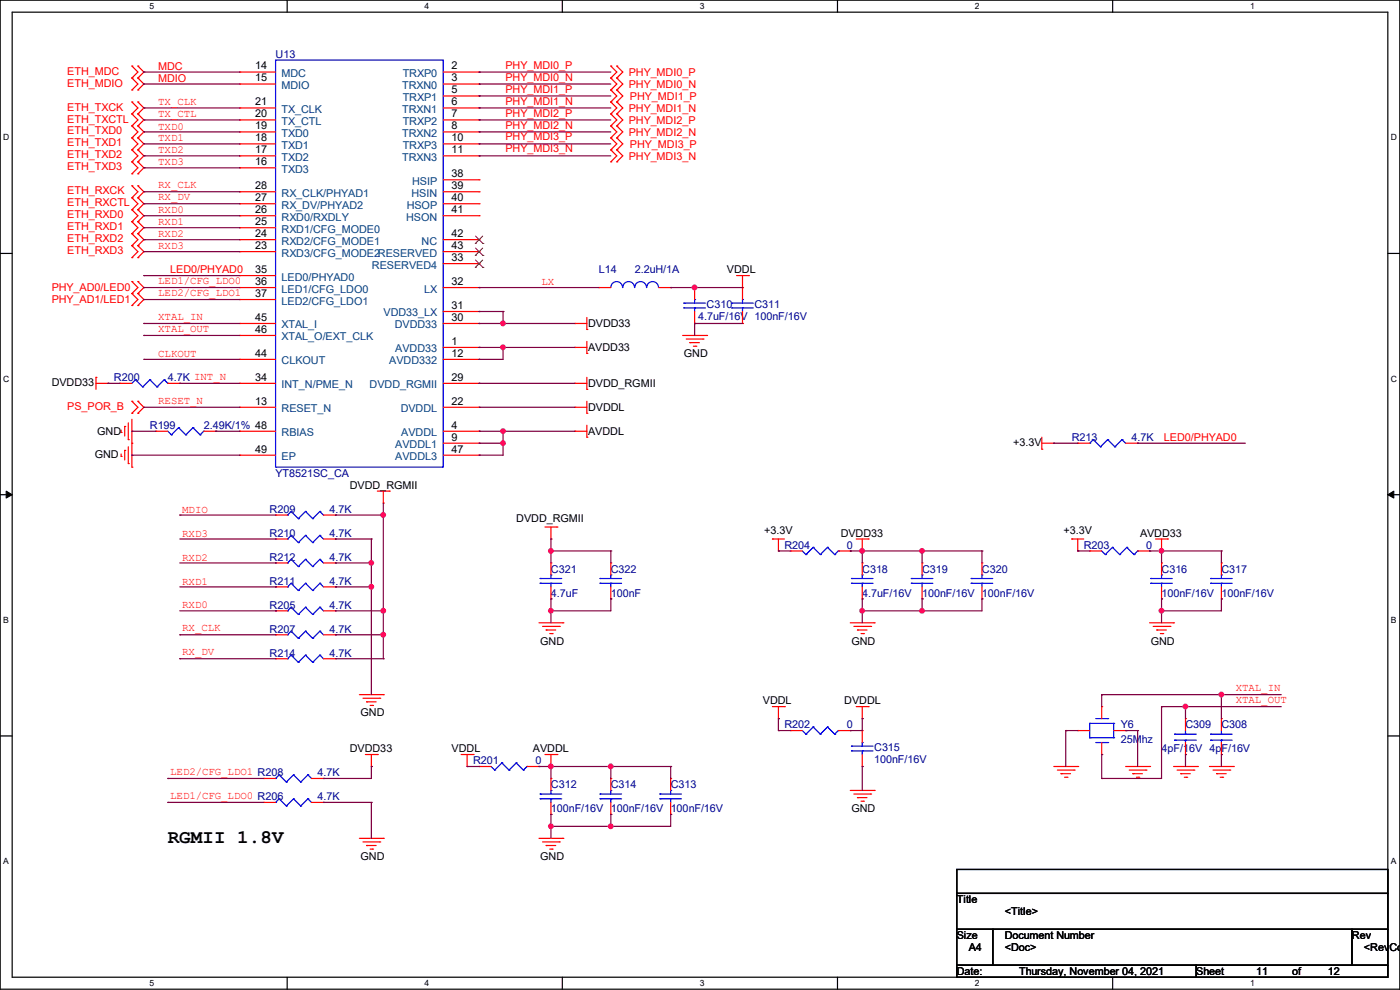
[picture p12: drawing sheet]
<svg xmlns="http://www.w3.org/2000/svg" width="297mm" height="210mm" viewBox="0 0 297 210" stroke-linecap="round" stroke-linejoin="round" font-family="sans-serif">
<path d="M0 0h297v209.8h-297zM2.6 2.6h291.8v204.7h-291.8z" fill="none" stroke="#000" stroke-width=".25"/>
<g fill="#fff">
<path d="M31.7 .3h1v2h-1z"/>
<path d="M31.7 207.6h1v1.9h-1z"/>
</g>
<path d="M60.9 0v2.6M60.9 207.3v2.5" fill="none" stroke="#000" stroke-width=".25"/>
<g fill="#fff">
<path d="M90.1 .3h1v2h-1z"/>
<path d="M90.1 207.6h1v1.9h-1z"/>
</g>
<path d="M119.3 0v2.6M119.3 207.3v2.5" fill="none" stroke="#000" stroke-width=".25"/>
<g fill="#fff">
<path d="M148.5 .3h.9v2h-.9z"/>
<path d="M148.5 207.6h.9v1.9h-.9z"/>
</g>
<path d="M177.7 0v2.6M177.7 207.3v2.5" fill="none" stroke="#000" stroke-width=".25"/>
<g fill="#fff">
<path d="M206.8 .3h1v2h-1z"/>
<path d="M206.8 207.6h1v1.9h-1z"/>
</g>
<path d="M236.1 0v2.6M236.1 207.3v2.5" fill="none" stroke="#000" stroke-width=".25"/>
<g fill="#fff">
<path d="M265.2 .3h1v2h-1z"/>
<path d="M265.2 207.6h1v1.9h-1z"/>
<path d="M.7 28.2h1.2v1.9h-1.2z"/>
<path d="M295.1 28.2h1.2v1.9h-1.2z"/>
<path d="M.7 79.3h1.2v2h-1.2z"/>
<path d="M295.1 79.3h1.2v2h-1.2z"/>
</g>
<path d="M0 53.8h2.6M294.4 53.8h2.6" fill="none" stroke="#000" stroke-width=".25"/>
<g fill="#fff">
<path d="M.7 130.5h1.2v2h-1.2z"/>
<path d="M295.1 130.5h1.1v2h-1.1z"/>
</g>
<path d="M0 104.9h2.6M294.4 104.9h2.6" fill="none" stroke="#000" stroke-width=".25"/>
<path d="M1.3 104.2l1.3 .7-1.3 .8zM294.4 104.9l1.3-.7v1.5z" fill="#000" stroke="#000" stroke-width=".21"/>
<g fill="#fff">
<path d="M.7 181.7h1.2v2h-1.2z"/>
<path d="M295.1 181.7h1.1v2h-1.1z"/>
</g>
<path d="M0 156.1h2.6M294.4 156.1h2.6M203 184.4h91.4v5.1h-91.4zM203 189.5h91.4v7.6h-91.4zM203 197.1h7.6v7.7h-7.6zM210.6 197.1h76.2v7.7h-76.2zM286.8 197.1h7.6v7.7h-7.6zM203 204.8h50.8v2.5h-50.8zM253.8 204.8h40.6v2.5h-40.6z" fill="none" stroke="#000" stroke-width=".25"/>
<g fill="none" stroke="#f00" stroke-width=".25">
<path d="M28 14h.1M28 16.6h.1M28 19.1h.1M28 14l1.3 1.3-1.3 1.3M28 16.6l1.3 1.2-1.3 1.3M29.3 16.6h.1M29.3 14h.1M29.3 19.1h.1M29.3 14l1.2 1.3-1.2 1.3M29.3 16.6l1.2 1.2-1.2 1.3M50.8 15.3h.1M50.8 17.8h.1"/>
<path d="M50.8 15.3h7.7M50.8 17.8h7.7M94 15.3h7.6M94 17.8h7.6M101.6 15.3h.1M101.6 17.8h.1M129.6 19.1h.1M129.6 14h.1M129.6 16.6h.1M129.6 19.1l1.3 1.3-1.3 1.2M129.6 14l1.3 1.3-1.3 1.3M129.6 16.6l1.3 1.2-1.3 1.3"/>
<path d="M130.9 19.1h.1M130.9 14h.1M130.9 16.6h.1M130.9 19.1l1.2 1.3-1.2 1.2M130.9 14l1.2 1.3-1.2 1.3M130.9 16.6l1.2 1.2-1.2 1.3M28 21.6h.1M28 24.2h.1M28 26.7h.1M28 34.3h.1M28 36.9h.1M28 31.8h.1"/>
<path d="M28 29.3h.1M28 39.4h.1M28 21.6l1.3 1.3-1.3 1.3M28 24.2l1.3 1.2-1.3 1.3M28 34.3l1.3 1.3-1.3 1.3M28 31.8l1.3 1.3-1.3 1.2M28 29.3l1.3 1.2-1.3 1.3M28 26.7l1.3 1.3-1.3 1.3M28 39.4l1.3 1.3-1.3 1.3M29.3 24.2h.1M29.3 21.6h.1M29.3 26.7h.1"/>
<path d="M29.3 36.9h.1M29.3 34.3h.1M29.3 31.8h.1M29.3 29.3h.1M29.3 39.4h.1M29.3 21.6l1.2 1.3-1.2 1.3M29.3 24.2l1.2 1.2-1.2 1.3M29.3 34.3l1.2 1.3-1.2 1.3M29.3 31.8l1.2 1.3-1.2 1.2M29.3 29.3l1.2 1.2-1.2 1.3M29.3 26.7l1.2 1.3-1.2 1.3M29.3 39.4l1.2 1.3-1.2 1.3"/>
<path d="M50.8 22.9h.1M50.8 25.4h.1M50.8 28h.1M50.8 30.5h.1M50.8 33.1h.1M50.8 35.6h.1M50.8 22.9h7.7M50.8 25.4h7.7M50.8 28h7.7M50.8 30.5h7.7M50.8 33.1h7.7M50.8 35.6h7.7"/>
<path d="M94 20.4h7.6M94 22.9h7.6M94 25.4h7.6M94 28h7.6M94 30.5h7.6M94 33.1h7.6M94 38.1h7.6M101.6 20.4h.1M101.6 22.9h.1M101.6 25.4h.1M101.6 28h.1M101.6 30.5h.1"/>
<path d="M101.6 33.1h.1M101.6 38.1h.1M129.6 24.2h.1M129.6 26.7h.1M129.6 29.3h.1M129.6 34.3h.1M129.6 31.8h.1M129.6 21.6h.1M129.6 24.2l1.3 1.2-1.3 1.3M129.6 26.7l1.3 1.3-1.3 1.3M129.6 31.8l1.3 1.3-1.3 1.2M129.6 29.3l1.3 1.2-1.3 1.3"/>
<path d="M129.6 21.6l1.3 1.3-1.3 1.3M130.9 24.2h.1M130.9 26.7h.1M130.9 29.3h.1M130.9 34.3h.1M130.9 31.8h.1M130.9 21.6h.1M130.9 24.2l1.2 1.2-1.2 1.3M130.9 26.7l1.2 1.3-1.2 1.3M130.9 31.8l1.2 1.3-1.2 1.2M130.9 29.3l1.2 1.2-1.2 1.3M130.9 21.6l1.2 1.3-1.2 1.3"/>
<path d="M28 44.5h.1M28 47h.1M28 49.6h.1M28 52.1h.1M28 54.7h.1M28 42h.1M28 59.7h.1M28 44.5l1.3 1.3-1.3 1.2M28 47l1.3 1.3-1.3 1.3M28 49.6l1.3 1.2-1.3 1.3M28 52.1l1.3 1.3-1.3 1.3M28 42l1.3 1.2-1.3 1.3"/>
<path d="M28 59.7l1.3 1.3-1.3 1.3M29.3 47h.1M29.3 44.5h.1M29.3 49.6h.1M29.3 52.1h.1M29.3 54.7h.1M29.3 42h.1M29.3 59.7h.1M29.3 44.5l1.2 1.3-1.2 1.2M29.3 47l1.2 1.3-1.2 1.3M29.3 49.6l1.2 1.2-1.2 1.3M29.3 52.1l1.2 1.3-1.2 1.3"/>
<path d="M29.3 42l1.2 1.2-1.2 1.3M29.3 59.7l1.2 1.3-1.2 1.3M50.8 43.2h.1M50.8 45.8h.1M50.8 48.3h.1M50.8 50.8h.1M50.8 40.7h.1M50.8 53.4h.1M50.8 58.5h.1M50.8 58.5h7.7M50.8 40.7h7.7M50.8 43.2h7.7"/>
<path d="M50.8 53.4h7.7M50.8 50.8h7.7M50.8 45.8h7.7M50.8 48.3h7.7M94 40.7h7.6M94 43.2h7.6M94 53.4h7.6M94 50.8h7.6M94 45.8h7.6M94 55.9h7.6M101.6 40.7h.1M101.6 43.2h.1"/>
<path d="M101.6 53.4h.1M101.6 50.8h.1M101.6 45.8h.1M101.6 55.9h.1M156.3 58.5h2.5M157.5 58.5v5M158.8 58.5h.1M28 62.3h.1M28 64.8h.1M28 62.3l1.3 1.2-1.3 1.3M29.3 62.3h.1M29.3 64.8h.1"/>
<path d="M29.3 62.3l1.2 1.2-1.2 1.3M50.8 63.5h.1M50.8 71.2h.1M50.8 76.2h.1M50.8 61h.1M50.8 68.6h.1M50.8 68.6h7.7M50.8 71.2h7.7M50.8 61h7.7M50.8 76.2h7.7M50.8 63.5h7.7M94 73.7h7.6"/>
<path d="M94 68.6h7.6M94 61h7.6M94 76.2h7.6M94 66.1h7.6M101.6 73.7h.1M101.6 76.2h.1M101.6 68.6h.1M101.6 66.1h.1M101.6 61h.1M122 73.7h.1M122 68.6h.1M122 73.7h2.5"/>
<path d="M122 68.6h2.5M124.5 75h.1M124.5 69.9h.1M124.5 67.4v2.5M124.5 72.4v2.6M127 61h.1M127 61h2.6M139.7 61h2.6M142.3 61h.1M144.8 71.2h5.1M145.6 71.9h3.5M146.3 72.7h.1"/>
<path d="M146.3 72.7h2.1M147.1 73.4h.5M147.4 68.6h.1M147.4 61h.1M147.4 61v2.5M147.4 66.1v2.5M147.6 73.4h.1M149.1 71.9h.1M149.9 71.2h.1M157.5 61h.1M157.5 68.6h.1M157.5 66.1v2.5"/>
<path d="M20.4 80.1h.1M20.4 81.3h2.5M20.4 80.1v2.5M22.9 81.3h.1M25.4 81.3h.1M25.4 81.3h2.6M25.7 91.7h.1M25.7 96.8h.1M25.7 91.2v.5M25.7 96.3v.5M26.5 90.5h.1M26.5 95.5h.1"/>
<path d="M26.5 90.5v2M26.5 95.5v2.1M27.2 93.3h.1M27.2 98.3h.1M27.2 89.7v3.6M27.2 94.8v3.5M28 94h.1M28 99.1h.1M28 85.1h.1M28 87.7h.1M28 88.9v10.2M28 85.1l1.3 1.3-1.3 1.3"/>
<path d="M29.3 87.7h.1M29.3 85.1h.1M29.3 85.1l1.2 1.3-1.2 1.3M33.1 91.5h.1M33.1 91.5h2.5M35.6 81.3h2.5M38.1 81.3h.1M43.2 91.5h2.6M45.8 91.5h.1M50.8 86.4h.1M50.8 96.6h.1M50.8 81.3h.1"/>
<path d="M50.8 91.5h.1M50.8 91.5h7.7M50.8 86.4h7.7M50.8 81.3h7.7M50.8 96.6h7.7M94 91.5h7.6M94 86.4h7.6M94 81.3h7.6M94 94h7.6M94 96.6h7.6M101.6 91.5h.1M101.6 94h.1"/>
<path d="M101.6 86.4h.1M101.6 96.6h.1M101.6 81.3h.1M122 91.5h.1M122 86.4h.1M122 81.3h.1M122 91.5h2.5M122 86.4h2.5M122 81.3h2.5M124.5 92.8h.1M124.5 87.7h.1M124.5 82.6h.1"/>
<path d="M124.5 80.1v2.5M124.5 85.1v2.6M124.5 90.2v2.6M221 95.3h.1M221 94h2.6M221 92.8v2.5M223.6 94h.1M228.6 94h.1M228.6 94h2.6M238.8 94h2.5M241.3 94h.1M58.5 119.4h.1"/>
<path d="M58.5 109.3h.1M58.5 114.3h.1M58.5 114.3h2.5M58.5 119.4h2.5M58.5 109.3h2.5M68.6 114.3h2.6M68.6 119.4h2.6M68.6 109.3h2.6M71.2 119.4h.1M71.2 109.3h.1M71.2 114.3h.1M80.1 104.2h2.5"/>
<path d="M81.3 106.7h.1M81.3 104.2v2.5M82.6 104.2h.1M115.6 111.8h2.6M116.9 114.3h.1M116.9 119.4h.1M116.9 111.8v2.5M116.9 119.4v2.6M118.2 111.8h.1M129.6 119.4h.1M129.6 119.4v2.6M163.9 114.3h.1"/>
<path d="M163.9 114.3h2.5M165.1 116.9h.1M165.1 114.3v2.6M167.7 116.9h.1M167.7 116.9h2.5M177.8 116.9h2.6M180.4 116.9h.1M181.7 114.3h2.5M182.9 116.9h.1M182.9 119.4h.1M182.9 114.3v2.6M182.9 119.4v2.6"/>
<path d="M184.2 114.3h.1M195.6 119.4h.1M195.6 119.4v2.6M208.3 119.4h.1M208.3 119.4v2.6M227.4 114.3h.1M227.4 114.3h2.5M228.6 116.9h.1M228.6 114.3v2.6M231.2 116.9h.1M231.2 116.9h2.5M241.3 116.9h2.6"/>
<path d="M243.9 116.9h.1M245.2 114.3h2.5M246.4 116.9h.1M246.4 119.4h.1M246.4 114.3v2.6M246.4 119.4v2.6M247.7 114.3h.1M259.1 119.4h.1M259.1 119.4v2.6M58.5 139.7h.1M58.5 134.7h.1M58.5 124.5h.1"/>
<path d="M58.5 129.6h.1M58.5 139.7h2.5M58.5 134.7h2.5M58.5 124.5h2.5M58.5 129.6h2.5M68.6 139.7h2.6M68.6 134.7h2.6M68.6 124.5h2.6M68.6 129.6h2.6M71.2 139.7h.1M71.2 134.7h.1M71.2 124.5h.1"/>
<path d="M71.2 129.6h.1M114.3 132.1h5.1M115.1 132.9h3.6M115.9 133.6h.1M115.9 133.6h2M116.6 134.4h.5M116.9 127h.1M116.9 124.5v2.5M117.1 134.4h.1M118.7 132.9h.1M119.4 132.1h.1M129.6 127h.1"/>
<path d="M129.6 124.5v2.5M180.4 132.1h5.1M181.1 132.9h3.6M181.9 133.6h.1M181.9 133.6h2M182.7 134.4h.5M182.9 127h.1M182.9 124.5v2.5M183.2 134.4h.1M184.7 132.9h.1M185.5 132.1h.1M195.6 127h.1"/>
<path d="M195.6 124.5v2.5M208.3 127h.1M208.3 124.5v2.5M243.9 132.1h5.1M244.6 132.9h3.6M245.4 133.6h.1M245.4 133.6h2M246.2 134.4h.5M246.4 127h.1M246.4 124.5v2.5M246.7 134.4h.1M248.2 132.9h.1"/>
<path d="M249 132.1h.1M259.1 127h.1M259.1 124.5v2.5M76.2 147.4h5.1M77 148.1h3.6M77.8 148.9h.1M77.8 148.9h2M78.5 149.6h.5M79 149.6h.1M80.6 148.1h.1M81.3 147.4h.1M163.9 149.9h2.5"/>
<path d="M165.1 152.4h.1M165.1 149.9v2.5M166.4 149.9h.1M167.7 155h.1M167.7 155h2.5M177.8 155h2.6M180.4 155h.1M181.7 149.9h2.5M182.9 152.4h.1M182.9 155h.1M182.9 149.9v2.5M182.9 155v2.5"/>
<path d="M184.2 149.9h.1M228.6 155h.1M228.6 155h2.6M233.7 149.9h.1M233.7 149.9v2.5M233.7 157.5v2.6M236.3 155h2.5M238.8 155h.1M251.5 152.4h.1M251.5 152.4v2.6M251.5 157.5v2.6M259.1 152.4h.1"/>
<path d="M259.1 152.4v2.6M259.1 157.5v2.6M55.9 170.2h.1M55.9 165.1h.1M55.9 170.2h2.6M55.9 165.1h2.6M66.1 170.2h2.5M66.1 165.1h2.5M68.6 170.2h.1M68.6 165.1h.1M76.2 177.8h5.1M77 178.6h3.6"/>
<path d="M77.5 160.1h2.6M77.8 179.4h.1M77.8 179.4h2M78.8 162.6h.1M78.8 160.1v2.5M80.1 160.1h.1M80.6 178.6h.1M81.3 177.8h.1M97.8 160.1h2.6M99.1 162.6h.1M99.1 160.1v2.5M100.4 160.1h.1"/>
<path d="M101.6 162.6h.1M101.6 162.6h2.6M111.8 162.6h2.5M114.3 162.6h.1M114.3 177.8h5.1M115.1 178.6h3.6M115.6 160.1h2.6M115.9 179.4h.1M115.9 179.4h2M116.9 162.6h.1M116.9 172.8h.1M116.9 165.1h.1"/>
<path d="M116.9 160.1v2.5M116.9 165.1v2.6M116.9 170.2v2.6M118.2 160.1h.1M118.7 178.6h.1M119.4 177.8h.1M129.6 172.8h.1M129.6 165.1h.1M129.6 165.1v2.6M129.6 170.2v2.6M142.3 172.8h.1M142.3 165.1h.1"/>
<path d="M142.3 165.1v2.6M142.3 170.2v2.6M180.4 167.7h5.1M181.1 168.4h3.6M181.9 169.2h.1M181.9 169.2h2M182.7 170h.5M182.9 162.6h.1M182.9 160.1v2.5M183.2 170h.1M184.7 168.4h.1M185.5 167.7h.1"/>
<path d="M223.6 162.6h5M224.3 163.4h3.6M225.1 164.1h.1M225.1 164.1h2M225.8 164.9h.6M226.4 164.9h.1M227.9 163.4h.1M228.6 162.6h.1M233.7 160.1h.1M238.8 162.6h5.1M239.6 163.4h3.5M240.3 164.1h.1"/>
<path d="M240.3 164.1h2.1M241.1 164.9h.5M241.6 164.9h.1M243.1 163.4h.1M243.9 162.6h.1M249 162.6h5M249.7 163.4h3.6M250.5 164.1h.1M250.5 164.1h2M251.2 164.9h.6M251.5 160.1h.1M251.8 164.9h.1"/>
<path d="M253.3 163.4h.1M254 162.6h.1M256.6 162.6h5.1M257.3 163.4h3.6M258.1 164.1h.1M258.1 164.1h2M258.9 164.9h.5M259.1 160.1h.1M259.4 164.9h.1M260.9 163.4h.1M261.7 162.6h.1M78.5 180.1h.5"/>
<path d="M79 180.1h.1M116.6 180.1h.5M117.1 180.1h.1"/>
</g>
<g fill="none" stroke="#00f" stroke-width=".25">
<path d="M58.5 12.7h35.5v86.4h-35.5zM132.1 61a1.25 1.25 0 0 0-1.3-1.3 1.25 1.25 0 0 0-1.2 1.3M134.6 61a1.25 1.25 0 0 0-1.2-1.3 1.25 1.25 0 0 0-1.3 1.3M137.2 61a1.25 1.25 0 0 0-1.3-1.3 1.25 1.25 0 0 0-1.2 1.3M139.7 61a1.25 1.25 0 0 0-1.2-1.3 1.25 1.25 0 0 0-1.3 1.3M145.1 64.3h.1M145.1 65.3h.1M145.1 64.3h4.5M145.1 65.3h4.5M147.4 63.5h.1M147.4 65.3h.1M147.4 63.5v.8"/>
<path d="M147.4 65.3v.8M155.2 64.3h.1M155.2 65.3h.1M155.2 64.3h4.6M155.2 65.3h4.6M157.5 63.5h.1M157.5 65.3h.1M157.5 63.5v.8M157.5 65.3v.8M28.7 80.6h.1M28.7 80.6l-.7 .7M28.7 80.6l1.6 1.5"/>
<path d="M30.3 82.1h.1M31.8 80.6h.1M31.8 80.6l-1.5 1.5M31.8 80.6l1.5 1.5M33.3 82.1h.1M34.8 80.6h.1M34.8 80.6l-1.5 1.5M34.8 80.6l.8 .7M35.6 81.3h.1M35.6 91.5l.8 .7M36.4 92.2h.1M37.9 90.7h.1"/>
<path d="M37.9 90.7l-1.5 1.5M37.9 90.7l1.5 1.5M39.4 92.2h.1M40.9 90.7h.1M40.9 90.7l-1.5 1.5M40.9 90.7l1.6 1.5M42.5 92.2h.1M43.2 91.5h.1M43.2 91.5l-.7 .7M231.2 94h.1M231.9 93.3h.1M231.9 93.3l1.6 1.5"/>
<path d="M231.9 93.3l-.7 .7M233.5 94.8h.1M235 93.3h.1M235 93.3l1.5 1.5M235 93.3l-1.5 1.5M236.5 94.8h.1M238 93.3h.1M238 93.3l.8 .7M238 93.3l-1.5 1.5M61 119.4h.1M61 109.3h.1M61 114.3h.1"/>
<path d="M61.8 118.7h.1M61.8 108.5h.1M61.8 113.6h.1M61.8 118.7l1.5 1.5M61.8 118.7l-.8 .7M61.8 108.5l1.5 1.5M61.8 108.5l-.8 .8M61.8 113.6l1.5 1.5M61.8 113.6l-.8 .7M63.3 110h.1M63.3 115.1h.1M64.8 118.7h.1"/>
<path d="M64.8 108.5h.1M64.8 113.6h.1M64.8 118.7l1.5 1.5M64.8 118.7l-1.5 1.5M64.8 108.5l1.5 1.5M64.8 108.5l-1.5 1.5M64.8 113.6l1.5 1.5M64.8 113.6l-1.5 1.5M66.3 110h.1M66.3 115.1h.1M67.9 118.7h.1M67.9 108.5h.1"/>
<path d="M67.9 113.6h.1M67.9 118.7l.7 .7M67.9 118.7l-1.6 1.5M67.9 108.5l.7 .8M67.9 108.5l-1.6 1.5M67.9 113.6l.7 .7M67.9 113.6l-1.6 1.5M170.2 116.9l.8 .7M171 117.6h.1M172.5 116.1h.1M172.5 116.1l-1.5 1.5M172.5 116.1l1.5 1.5"/>
<path d="M174 117.6h.1M175.6 116.1h.1M175.6 116.1l-1.6 1.5M175.6 116.1l1.5 1.5M177.1 117.6h.1M177.8 116.9h.1M177.8 116.9l-.7 .7M233.7 116.9l.8 .7M234.5 117.6h.1M236 116.1h.1M236 116.1l-1.5 1.5M236 116.1l1.5 1.5"/>
<path d="M237.5 117.6h.1M239.1 116.1h.1M239.1 116.1l-1.6 1.5M239.1 116.1l1.5 1.5M240.6 117.6h.1M241.3 116.9h.1M241.3 116.9l-.7 .7M61 139.7h.1M61 134.7h.1M61 124.5h.1M61 129.6h.1M61.8 139h.1"/>
<path d="M61.8 133.9h.1M61.8 123.7h.1M61.8 128.8h.1M61.8 139l1.5 1.5M61.8 139l-.8 .7M61.8 133.9l1.5 1.5M61.8 133.9l-.8 .8M61.8 123.7l1.5 1.6M61.8 123.7l-.8 .8M61.8 128.8l1.5 1.5M61.8 128.8l-.8 .8M63.3 120.2h.1"/>
<path d="M63.3 135.4h.1M63.3 125.3h.1M63.3 130.3h.1M64.8 139h.1M64.8 133.9h.1M64.8 123.7h.1M64.8 128.8h.1M64.8 139l1.5 1.5M64.8 139l-1.5 1.5M64.8 133.9l1.5 1.5M64.8 133.9l-1.5 1.5M64.8 123.7l1.5 1.6"/>
<path d="M64.8 123.7l-1.5 1.6M64.8 128.8l1.5 1.5M64.8 128.8l-1.5 1.5M66.3 120.2h.1M66.3 135.4h.1M66.3 125.3h.1M66.3 130.3h.1M67.9 139h.1M67.9 133.9h.1M67.9 123.7h.1M67.9 128.8h.1M67.9 139l.7 .7"/>
<path d="M67.9 139l-1.6 1.5M67.9 133.9l.7 .8M67.9 133.9l-1.6 1.5M67.9 123.7l.7 .8M67.9 123.7l-1.6 1.6M67.9 128.8l.7 .8M67.9 128.8l-1.6 1.5M114.6 122.7h.1M114.6 123.7h.1M114.6 122.7h4.6M114.6 123.7h4.6M116.9 122h.1"/>
<path d="M116.9 123.7h.1M116.9 122v.7M116.9 123.7v.8M127.3 122.7h.1M127.3 123.7h.1M127.3 122.7h4.6M127.3 123.7h4.6M129.6 122h.1M129.6 123.7h.1M129.6 122v.7M129.6 123.7v.8M180.6 122.7h.1"/>
<path d="M180.6 123.7h.1M180.6 122.7h4.6M180.6 123.7h4.6M182.9 122h.1M182.9 123.7h.1M182.9 122v.7M182.9 123.7v.8M193.3 122.7h.1M193.3 123.7h.1M193.3 122.7h4.6M193.3 123.7h4.6M195.6 122h.1"/>
<path d="M195.6 123.7h.1M195.6 122v.7M195.6 123.7v.8M206 122.7h.1M206 123.7h.1M206 122.7h4.6M206 123.7h4.6M208.3 122h.1M208.3 123.7h.1M208.3 122v.7M208.3 123.7v.8M244.1 122.7h.1"/>
<path d="M244.1 123.7h.1M244.1 122.7h4.6M244.1 123.7h4.6M246.4 122h.1M246.4 123.7h.1M246.4 122v.7M246.4 123.7v.8M256.8 122.7h.1M256.8 123.7h.1M256.8 122.7h4.6M256.8 123.7h4.6M259.1 122h.1"/>
<path d="M259.1 123.7h.1M259.1 122v.7M259.1 123.7v.8M63.3 140.5h.1M66.3 140.5h.1M170.2 155l.8 .7M171 155.7h.1M172.5 154.2h.1M172.5 154.2l-1.5 1.5M172.5 154.2l1.5 1.5M174 155.7h.1M175.6 154.2h.1"/>
<path d="M175.6 154.2l-1.6 1.5M175.6 154.2l1.5 1.5M177.1 155.7h.1M177.8 155h.1M177.8 155l-.7 .7M180.6 158.3h.1M180.6 159.3h.1M180.6 158.3h4.6M180.6 159.3h4.6M182.9 157.5h.1M182.9 159.3h.1M182.9 157.5v.8"/>
<path d="M182.9 159.3v.8M231.2 153.5h.1M231.2 156.5h.1M231.2 156.5h5.1M231.2 153.5h5.1M231.2 153.5v3M232.5 157.5h2.5M232.5 152.4h2.5M235 157.5h.1M235 152.4h.1M236.3 156.5h.1M236.3 153.5h.1"/>
<path d="M236.3 153.5v3M249.2 155.7h.1M249.2 157h.1M249.2 155.7h4.6M249.2 157h4.6M251.5 157h.1M251.5 155.7h.1M251.5 155v.7M251.5 157v.5M256.8 155.7h.1M256.8 157h.1M256.8 155.7h4.6"/>
<path d="M256.8 157h4.6M259.1 157h.1M259.1 155.7h.1M259.1 155v.7M259.1 157v.5M58.5 170.2h.1M58.5 165.1h.1M59.2 169.5h.1M59.2 164.4h.1M59.2 169.5l1.5 1.5M59.2 169.5l-.7 .7M59.2 164.4l1.5 1.5"/>
<path d="M59.2 164.4l-.7 .7M60.7 171h.1M60.7 165.9h.1M62.3 169.5h.1M62.3 164.4h.1M62.3 169.5l1.5 1.5M62.3 169.5l-1.6 1.5M62.3 164.4l1.5 1.5M62.3 164.4l-1.6 1.5M63.8 171h.1M63.8 165.9h.1M65.3 169.5h.1"/>
<path d="M65.3 164.4h.1M65.3 169.5l.8 .7M65.3 169.5l-1.5 1.5M65.3 164.4l.8 .7M65.3 164.4l-1.5 1.5M104.2 162.6l.7 .8M104.9 163.4h.1M106.5 161.8h.1M106.5 161.8l-1.6 1.6M106.5 161.8l1.5 1.6M108 163.4h.1M109.5 161.8h.1"/>
<path d="M109.5 161.8l-1.5 1.6M109.5 161.8l1.5 1.6M111 163.4h.1M111.8 162.6h.1M111.8 162.6l-.8 .8M114.6 168.4h.1M114.6 169.5h.1M114.6 168.4h4.6M114.6 169.5h4.6M116.9 167.7h.1M116.9 169.5h.1M116.9 167.7v.7"/>
<path d="M116.9 169.5v.7M127.3 168.4h.1M127.3 169.5h.1M127.3 168.4h4.6M127.3 169.5h4.6M129.6 167.7h.1M129.6 169.5h.1M129.6 167.7v.7M129.6 169.5v.7M140 168.4h.1M140 169.5h.1M140 168.4h4.6"/>
<path d="M140 169.5h4.6M142.3 167.7h.1M142.3 169.5h.1M142.3 167.7v.7M142.3 169.5v.7"/>
</g>
<path d="M100.8 54.2h.1M100.8 51.6h.1M100.8 56.7h.1M100.9 52.6l1.5 1.6M100.9 50.1l1.5 1.5M100.9 55.2l1.5 1.5M102.4 52.6l-1.6 1.6M102.4 50.1l-1.6 1.5M102.4 55.2l-1.6 1.5M102.4 54.2h.1M102.4 51.6h.1M102.4 56.7h.1" fill="none" stroke="#804000" stroke-width=".21"/>
<g fill="none" stroke="#800040" stroke-width=".25">
<path d="M30.5 15.3h.1M30.5 17.8h.1M30.5 15.3h20.3M30.5 17.8h20.3M101.6 15.3h.1M101.6 17.8h.1M101.6 15.3h28M101.6 17.8h28M30.5 35.6h.1M30.5 33.1h.1M30.5 30.5h.1M30.5 28h.1"/>
<path d="M30.5 25.4h.1M30.5 22.9h.1M30.5 35.6h20.3M30.5 33.1h20.3M30.5 30.5h20.3M30.5 28h20.3M30.5 25.4h20.3M30.5 22.9h20.3M101.6 20.4h.1M101.6 22.9h.1M101.6 28h.1M101.6 25.4h.1"/>
<path d="M101.6 33.1h.1M101.6 30.5h.1M101.6 33.1h28M101.6 30.5h28M101.6 28h28M101.6 25.4h28M101.6 22.9h28M101.6 20.4h28M30.5 40.7h.1M30.5 43.2h.1M30.5 45.8h.1M30.5 48.3h.1"/>
<path d="M30.5 53.4h.1M30.5 50.8h.1M30.5 58.5h.1M30.5 40.7h20.3M30.5 43.2h20.3M30.5 45.8h20.3M30.5 48.3h20.3M30.5 53.4h20.3M30.5 50.8h20.3M30.5 58.5h20.3M30.5 76.2h.1M30.5 71.2h.1"/>
<path d="M30.5 68.6h.1M30.5 61h.1M30.5 63.5h.1M30.5 61h20.3M30.5 68.6h20.3M30.5 76.2h20.3M30.5 71.2h20.3M30.5 63.5h20.3M101.6 73.7h.1M101.6 68.6h.1M101.6 76.2h.1M101.6 61h.1"/>
<path d="M101.6 66.1h.1M101.6 61h25.4M101.6 68.6h20.4M101.6 73.7h20.4M101.6 66.1h5.1M106.7 73.7h.1M106.7 68.6h.1M106.7 66.1h.1M106.7 73.7v2.5h-5.1M106.7 66.1v2.5M142.3 61h.1M142.3 61h15.2"/>
<path d="M147.4 61h.1M147.4 68.6h.1M147.4 68.6h10.1M147.4 68.6v2.6M22.9 81.3h.1M22.9 81.3h2.5M28 91.5h.1M28 96.6h.1M28 91.5h5.1M28 96.6h22.8M30.5 86.4h.1M30.5 86.4h20.3"/>
<path d="M38.1 81.3h.1M38.1 81.3h12.7M45.8 91.5h.1M45.8 91.5h5M101.6 86.4h.1M101.6 91.5h.1M101.6 96.6h.1M101.6 94h.1M101.6 81.3h.1M101.6 81.3h20.4M101.6 86.4h20.4M101.6 91.5h20.4"/>
<path d="M101.6 94h5.1M106.7 91.5h.1M106.7 94h.1M106.7 91.5v5.1h-5.1M223.6 94h.1M223.6 94h5M241.3 94h.1M241.3 94h22.9M38.1 109.3h.1M38.1 114.3h20.4M38.1 119.4h20.4M38.1 109.3h20.4"/>
<path d="M58.5 114.3h.1M58.5 119.4h.1M71.2 109.3h.1M71.2 119.4h.1M71.2 114.3h.1M71.2 114.3h7.6M71.2 119.4h7.6M71.2 109.3h10.1M78.8 114.3h.1M78.8 119.4h.1M78.8 114.3v33.1M81.3 109.3h.1"/>
<path d="M81.3 106.7v33M116.9 114.3h.1M116.9 116.9h.1M116.9 116.9h12.7M116.9 114.3v5.1M129.6 116.9h.1M129.6 116.9v2.5M165.1 116.9h.1M165.1 116.9h2.6M180.4 116.9h.1M180.4 116.9h27.9M182.9 116.9h.1"/>
<path d="M182.9 116.9v2.5M195.6 116.9h.1M195.6 116.9v2.5M208.3 116.9h.1M208.3 116.9v2.5M228.6 116.9h.1M228.6 116.9h2.6M243.9 116.9h.1M243.9 116.9h15.2M246.4 116.9h.1M246.4 116.9v2.5M259.1 116.9h.1"/>
<path d="M259.1 116.9v2.5M38.1 134.7h.1M38.1 139.7h.1M38.1 129.6h20.4M38.1 124.5h20.4M38.1 134.7h20.4M38.1 139.7h20.4M58.5 124.5h.1M58.5 129.6h.1M71.2 134.7h.1M71.2 124.5h.1M71.2 129.6h10.1"/>
<path d="M71.2 124.5h7.6M71.2 134.7h10.1M71.2 139.7h10.1M78.8 124.5h.1M81.3 129.6h.1M81.3 139.7h.1M81.3 134.7h.1M116.9 127h.1M116.9 129.6h.1M116.9 127v5.1M129.6 127h.1M129.6 127v2.6h-12.7"/>
<path d="M182.9 129.6h.1M182.9 127h.1M182.9 127v5.1M195.6 129.6h.1M195.6 127h.1M195.6 127v2.6M208.3 127h.1M208.3 127v2.6h-25.4M246.4 129.6h.1M246.4 127h.1M246.4 127v5.1M259.1 127h.1"/>
<path d="M259.1 127v2.6h-12.7M165.1 155h.1M165.1 152.4h.1M165.1 155h2.6M165.1 152.4v2.6M180.4 155h.1M182.9 152.4h.1M182.9 152.4v2.6h-2.5M226.1 155h.1M226.1 155h2.5M226.1 155v7.6M233.7 147.4h.1"/>
<path d="M233.7 147.4h38.1M233.7 147.4v2.5M238.8 155h.1M238.8 155h2.5M241.3 155h.1M241.3 155v7.6M246.4 149.9h.1M246.4 149.9v15.2h-12.7M246.4 149.9h25.4M251.5 149.9h.1M251.5 149.9v2.5M259.1 147.4h.1"/>
<path d="M259.1 147.4v5M35.6 165.1h.1M35.6 170.2h.1M35.6 165.1h20.3M35.6 170.2h20.3M68.6 170.2h.1M68.6 165.1h.1M68.6 170.2h10.2M78.8 162.6h.1M78.8 170.2h.1M78.8 162.6v2.5h-10.2M78.8 170.2v7.6"/>
<path d="M99.1 162.6h.1M99.1 162.6h2.5M114.3 162.6h.1M114.3 162.6h28M116.9 162.6h.1M116.9 175.3h.1M116.9 172.8h.1M116.9 162.6v2.5M116.9 172.8v5M129.6 162.6h.1M129.6 175.3h.1M129.6 172.8h.1"/>
<path d="M129.6 162.6v2.5M129.6 172.8v2.5M142.3 162.6h.1M142.3 172.8h.1M142.3 172.8v2.5h-25.4M142.3 162.6v2.5M182.9 162.6h.1M182.9 162.6v5.1M233.7 165.1h.1M233.7 160.1h.1M233.7 160.1v5M251.5 160.1h.1"/>
<path d="M251.5 160.1v2.5M259.1 160.1h.1M259.1 160.1v2.5"/>
</g>
<g fill="#f0f" stroke="#f0f" stroke-width=".25">
<circle cx="147.3" cy="61" r=".49"/>
<circle cx="116.9" cy="162.6" r=".49"/>
<circle cx="246.4" cy="116.9" r=".49"/>
<circle cx="195.6" cy="116.9" r=".49"/>
<circle cx="182.9" cy="116.9" r=".49"/>
<circle cx="195.6" cy="129.6" r=".49"/>
<circle cx="182.9" cy="129.6" r=".49"/>
<circle cx="81.3" cy="109.2" r=".49"/>
<circle cx="81.3" cy="129.6" r=".49"/>
<circle cx="81.3" cy="134.6" r=".49"/>
<circle cx="78.8" cy="119.4" r=".49"/>
<circle cx="78.8" cy="124.5" r=".49"/>
<circle cx="106.7" cy="73.7" r=".49"/>
<circle cx="106.7" cy="68.6" r=".49"/>
<circle cx="106.7" cy="91.5" r=".49"/>
<circle cx="106.7" cy="94" r=".49"/>
<circle cx="251.5" cy="149.9" r=".49"/>
<circle cx="259.1" cy="147.3" r=".49"/>
<circle cx="246.4" cy="129.6" r=".49"/>
<circle cx="129.6" cy="162.6" r=".49"/>
<circle cx="129.6" cy="175.3" r=".49"/>
<circle cx="116.9" cy="175.3" r=".49"/>
<circle cx="116.9" cy="116.9" r=".49"/>
<circle cx="116.9" cy="129.6" r=".49"/>
</g>
<text font-size="4.1" x="35.6" y="178.7">RGMII 1.8V</text>
<g font-size="2.3" fill="#f00">
<text x="14.3" y="15.8">ETH_MDC</text>
<text x="33.6" y="14.8">MDC</text>
<text x="33.6" y="17.3">MDIO</text>
<text x="107.2" y="14.6">PHY_MDI0_P</text>
<text x="107.2" y="17.1">PHY_MDI0_N</text>
<text x="133.4" y="16.1">PHY_MDI0_P</text>
<text x="14.3" y="18.4">ETH_MDIO</text>
<text x="14.3" y="23.5">ETH_TXCK</text>
<text x="33.6" y="22.2">TX_CLK</text>
<text x="107.2" y="19.6">PHY_MDI1_P</text>
<text x="107.2" y="22.2">PHY_MDI1_N</text>
<text x="133.4" y="23.7">PHY_MDI1_N</text>
<text x="133.4" y="18.6">PHY_MDI0_N</text>
<text x="133.6" y="21.2">PHY_MDI1_P</text>
<text x="14.3" y="26">ETH_TXCTL</text>
<text x="14.3" y="28.5">ETH_TXD0</text>
<text x="33.6" y="27.5">TXD0</text>
<text x="33.6" y="24.7">TX_CTL</text>
<text x="107.2" y="27.3">PHY_MDI2_N</text>
<text x="107.2" y="24.7">PHY_MDI2_P</text>
<text x="107.2" y="29.8">PHY_MDI3_P</text>
<text x="133.4" y="26.2">PHY_MDI2_P</text>
<text x="133.4" y="28.8">PHY_MDI2_N</text>
<text x="14.3" y="33.6">ETH_TXD2</text>
<text x="14.3" y="31.1">ETH_TXD1</text>
<text x="33.6" y="35.1">TXD3</text>
<text x="33.6" y="32.6">TXD2</text>
<text x="33.6" y="30">TXD1</text>
<text x="107.2" y="32.3">PHY_MDI3_N</text>
<text x="133.4" y="33.9">PHY_MDI3_N</text>
<text x="133.6" y="31.3">PHY_MDI3_P</text>
<text x="14.3" y="36.2">ETH_TXD3</text>
<text x="14.3" y="41.2">ETH_RXCK</text>
<text x="33.6" y="40">RX_CLK</text>
<text x="14.3" y="46.3">ETH_RXD0</text>
<text x="14.3" y="43.8">ETH_RXCTL</text>
<text x="33.6" y="42.5">RX_DV</text>
<text x="33.6" y="45.3">RXD0</text>
<text x="33.6" y="47.8">RXD1</text>
<text x="14.3" y="48.9">ETH_RXD1</text>
<text x="14.3" y="51.4">ETH_RXD2</text>
<text x="14.3" y="53.9">ETH_RXD3</text>
<text x="33.6" y="52.9">RXD3</text>
<text x="33.6" y="50.3">RXD2</text>
<text x="36.1" y="58">LED0/PHYAD0</text>
<text x="11" y="61.8">PHY_AD0/LED0</text>
<text x="11" y="64.3">PHY_AD1/LED1</text>
<text x="33.6" y="60.3">LED1/CFG_LDO0</text>
<text x="33.6" y="62.8">LED2/CFG_LDO1</text>
<text x="114.9" y="60.5">LX</text>
<text x="33.6" y="70.4">XTAL_OUT</text>
<text x="33.6" y="67.9">XTAL_IN</text>
<text x="33.6" y="75.7">CLKOUT</text>
<text x="14.3" y="87">PS_POR_B</text>
<text x="33.6" y="85.7">RESET_N</text>
<text x="246.9" y="93.5">LED0/PHYAD0</text>
<text x="38.7" y="113.8">RXD3</text>
<text x="38.7" y="108.8">MDIO</text>
<text x="38.7" y="118.9">RXD2</text>
<text x="38.7" y="124">RXD1</text>
<text x="38.7" y="129.1">RXD0</text>
<text x="38.7" y="133.9">RX_CLK</text>
<text x="38.7" y="139">RX_DV</text>
<text x="262.2" y="149.2">XTAL_OUT</text>
<text x="262.2" y="146.6">XTAL_IN</text>
<text x="36.1" y="164.4">LED2/CFG_LDO1 R208</text>
<text x="36.1" y="169.5">LED1/CFG_LDO0 R206</text>
</g>
<g font-size="2.3">
<text x="54.1" y="14.7">14</text>
<text x="54.1" y="17.3">15</text>
<text x="95.8" y="14.7">2</text>
<text x="95.8" y="17.3">3</text>
<text x="54.1" y="22.4">21</text>
<text x="95.8" y="19.8">5</text>
<text x="95.8" y="22.4">6</text>
<text x="54.1" y="24.9">20</text>
<text x="54.1" y="27.4">19</text>
<text x="54.1" y="30">18</text>
<text x="95.8" y="24.9">7</text>
<text x="95.8" y="27.4">8</text>
<text x="95.8" y="30">10</text>
<text x="54.1" y="32.5">17</text>
<text x="54.1" y="35.1">16</text>
<text x="95.8" y="32.5">11</text>
<text x="54.1" y="40.1">28</text>
<text x="95.8" y="37.6">38</text>
<text x="95.8" y="40.1">39</text>
<text x="54.1" y="42.7">27</text>
<text x="54.1" y="45.2">26</text>
<text x="54.1" y="47.8">25</text>
<text x="95.8" y="42.7">40</text>
<text x="95.8" y="45.2">41</text>
<text x="54.1" y="50.3">24</text>
<text x="54.1" y="52.8">23</text>
<text x="95.8" y="52.8">43</text>
<text x="95.8" y="50.3">42</text>
<text x="54.1" y="57.9">35</text>
<text x="95.8" y="55.4">33</text>
<text x="154.2" y="58">VDDL</text>
<text x="54.1" y="63">37</text>
<text x="54.1" y="60.5">36</text>
<text x="95.8" y="65.5">31</text>
<text x="95.8" y="60.5">32</text>
<text x="54.1" y="70.6">46</text>
<text x="54.1" y="68.1">45</text>
<text x="95.8" y="68.1">30</text>
<text x="124.8" y="69.4">DVDD33</text>
<text x="54.1" y="75.7">44</text>
<text x="95.8" y="73.2">1</text>
<text x="95.8" y="75.7">12</text>
<text x="124.8" y="74.5">AVDD33</text>
<text x="145.1" y="75.8">GND</text>
<text x="11" y="81.9">DVDD33</text>
<text x="54.1" y="80.8">34</text>
<text x="95.8" y="80.8">29</text>
<text x="124.8" y="82.1">DVDD_RGMII</text>
<text x="54.1" y="85.9">13</text>
<text x="95.8" y="85.9">22</text>
<text x="124.8" y="87.2">DVDDL</text>
<text x="20.6" y="92.3">GND</text>
<text x="95.8" y="90.9">4</text>
<text x="95.8" y="93.5">9</text>
<text x="124.8" y="92.3">AVDDL</text>
<text x="214.9" y="94.6">+3.3V</text>
<text x="20.1" y="97.1">GND</text>
<text x="54.1" y="96">49</text>
<text x="95.8" y="96">47</text>
<text x="74.2" y="103.7">DVDD_RGMII</text>
<text x="109.5" y="110.8">DVDD_RGMII</text>
<text x="162.1" y="113.4">+3.3V</text>
<text x="178.4" y="113.9">DVDD33</text>
<text x="225.6" y="113.4">+3.3V</text>
<text x="241.9" y="113.9">AVDD33</text>
<text x="114.6" y="136.7">GND</text>
<text x="180.6" y="136.7">GND</text>
<text x="244.1" y="136.7">GND</text>
<text x="161.8" y="149.4">VDDL</text>
<text x="179.1" y="149.4">DVDDL</text>
<text x="76.5" y="152">GND</text>
<text x="74.2" y="159.6">DVDD33</text>
<text x="95.8" y="159.6">VDDL</text>
<text x="113.1" y="159.6">AVDDL</text>
<text x="180.6" y="172.3">GND</text>
<text x="76.5" y="182.5">GND</text>
<text x="114.6" y="182.5">GND</text>
<text x="203" y="191.6">Title</text>
<text x="213.2" y="194.1">&lt;Title&gt;</text>
<text x="203" y="199.2">Size</text>
<text x="205.5" y="201.8">A4</text>
<text x="213.1" y="199.2">Document Number</text>
<text x="213.2" y="201.8">&lt;Doc&gt;</text>
<text x="286.8" y="199.2">Rev</text>
<text x="289.4" y="201.8">&lt;RevCod</text>
<text x="203" y="206.8">Date:</text>
<text x="216.2" y="206.8">Thursday, November 04, 2021</text>
<text x="253.8" y="206.8">Sheet</text>
<text x="266.5" y="206.8">11</text>
<text x="274.1" y="206.8">of</text>
<text x="281.7" y="206.8">12</text>
</g>
<g font-size="2.3" fill="#000080">
<text x="58.5" y="12.3">U13</text>
<text x="127" y="58">L14</text>
<text x="134.7" y="58">2.2uH/1A</text>
<text x="149.9" y="65.4">C310</text>
<text x="160.1" y="65.4">C311</text>
<text x="148.1" y="67.9">4.7uF/16V 100nF/16V</text>
<text x="24.2" y="80.9">R200</text>
<text x="35.6" y="80.9">4.7K INT_N</text>
<text x="31.8" y="91">R199</text>
<text x="43.2" y="91">2.49K/1% 48</text>
<text x="227.4" y="93.6">R213</text>
<text x="240.1" y="93.6">4.7K</text>
<text x="58.5" y="101.2">YT8521SC_CA</text>
<text x="57.2" y="108.8">R209</text>
<text x="57.2" y="113.9">R210</text>
<text x="69.9" y="108.8">4.7K</text>
<text x="69.9" y="113.9">4.7K</text>
<text x="57.2" y="119">R212</text>
<text x="69.9" y="119">4.7K</text>
<text x="166.4" y="116.4">R204</text>
<text x="179.6" y="116.4">0</text>
<text x="229.9" y="116.4">R203</text>
<text x="243.1" y="116.4">0</text>
<text x="57.2" y="124">R211</text>
<text x="69.9" y="124">4.7K</text>
<text x="116.9" y="121.5">C321</text>
<text x="129.6" y="121.5">C322</text>
<text x="182.9" y="121.5">C318</text>
<text x="195.6" y="121.5">C319</text>
<text x="208.3" y="121.5">C320</text>
<text x="246.4" y="121.5">C316</text>
<text x="259.1" y="121.5">C317</text>
<text x="57.2" y="129.1">R205</text>
<text x="69.9" y="129.1">4.7K</text>
<text x="116.9" y="126.6">4.7uF</text>
<text x="129.6" y="126.6">100nF</text>
<text x="182.9" y="126.6">4.7uF/16V</text>
<text x="195.6" y="126.6">100nF/16V</text>
<text x="208.3" y="126.6">100nF/16V</text>
<text x="246.4" y="126.6">100nF/16V</text>
<text x="259.1" y="126.6">100nF/16V</text>
<text x="57.2" y="134.2">R207</text>
<text x="69.9" y="134.2">4.7K</text>
<text x="57.2" y="139.3">R214</text>
<text x="69.9" y="139.3">4.7K</text>
<text x="166.4" y="154.5">R202</text>
<text x="179.6" y="154.5">0</text>
<text x="237.8" y="154.5">Y6</text>
<text x="251.5" y="154.5">C309</text>
<text x="259.1" y="154.5">C308</text>
<text x="185.5" y="159.3">C315</text>
<text x="185.5" y="161.9">100nF/16V</text>
<text x="237.8" y="157.6">25Mhz</text>
<text x="246.4" y="159.6">4pF/16V 4pF/16V</text>
<text x="67.4" y="164.7">4.7K</text>
<text x="100.4" y="162.1">R201</text>
<text x="113.6" y="162.1">0</text>
<text x="116.9" y="167.2">C312</text>
<text x="129.6" y="167.2">C314</text>
<text x="142.3" y="167.2">C313</text>
<text x="67.4" y="169.8">4.7K</text>
<text x="116.9" y="172.3">100nF/16V</text>
<text x="129.6" y="172.3">100nF/16V</text>
<text x="142.3" y="172.3">100nF/16V</text>
</g>
<g font-size="2.3" fill="#004080">
<text x="59.7" y="16.3">MDC</text>
<text x="85.4" y="16.3">TRXP0</text>
<text x="59.7" y="24">TX_CLK</text>
<text x="59.7" y="18.9">MDIO</text>
<text x="85.3" y="18.9">TRXN0</text>
<text x="85.3" y="24">TRXN1</text>
<text x="85.4" y="21.4">TRXP1</text>
<text x="59.7" y="26.5">TX_CTL</text>
<text x="59.7" y="29">TXD0</text>
<text x="85.3" y="29">TRXN2</text>
<text x="85.4" y="26.5">TRXP2</text>
<text x="59.7" y="31.6">TXD1</text>
<text x="59.7" y="34.1">TXD2</text>
<text x="85.3" y="34.1">TRXN3</text>
<text x="85.4" y="31.6">TRXP3</text>
<text x="59.7" y="41.7">RX_CLK/PHYAD1</text>
<text x="59.7" y="36.7">TXD3</text>
<text x="87.3" y="41.7">HSIN</text>
<text x="87.4" y="39.2">HSIP</text>
<text x="59.7" y="44.3">RX_DV/PHYAD2</text>
<text x="59.7" y="46.8">RXD0/RXDLY</text>
<text x="86.1" y="46.8">HSON</text>
<text x="86.3" y="44.3">HSOP</text>
<text x="59.7" y="49.4">RXD1/CFG_MODE0</text>
<text x="59.7" y="51.9">RXD2/CFG_MODE1</text>
<text x="89.5" y="51.9">NC</text>
<text x="59.7" y="54.4">RXD3/CFG_MODE2RESERVED</text>
<text x="59.7" y="59.5">LED0/PHYAD0</text>
<text x="78.9" y="57">RESERVED4</text>
<text x="59.7" y="64.6">LED2/CFG_LDO1</text>
<text x="59.7" y="62.1">LED1/CFG_LDO0</text>
<text x="90" y="62.1">LX</text>
<text x="59.7" y="69.7">XTAL_I</text>
<text x="81.4" y="67.1">VDD33_LX</text>
<text x="83.7" y="69.7">DVDD33</text>
<text x="59.7" y="72.2">XTAL_O/EXT_CLK</text>
<text x="59.7" y="77.3">CLKOUT</text>
<text x="82.6" y="77.3">AVDD332</text>
<text x="83.9" y="74.8">AVDD33</text>
<text x="59.7" y="82.4">INT_N/PME_N</text>
<text x="78.4" y="82.4">DVDD_RGMII</text>
<text x="59.7" y="87.5">RESET_N</text>
<text x="85" y="87.5">DVDDL</text>
<text x="59.7" y="92.5">RBIAS</text>
<text x="83.9" y="95.1">AVDDL1</text>
<text x="85.1" y="92.5">AVDDL</text>
<text x="59.7" y="97.6">EP</text>
<text x="83.9" y="97.6">AVDDL3</text>
</g>
<g font-size="1.8">
<text x="31.7" y="1.9">5</text>
<text x="90.1" y="1.9">4</text>
<text x="148.5" y="1.9">3</text>
<text x="206.8" y="1.9">2</text>
<text x="265.2" y="1.9">1</text>
<text x=".7" y="29.8">D</text>
<text x="295.1" y="29.8">D</text>
<text x=".7" y="80.9">C</text>
<text x="295.1" y="80.9">C</text>
<text x=".7" y="132.1">B</text>
<text x="295.1" y="132.1">B</text>
<text x=".7" y="183.3">A</text>
<text x="295.1" y="183.3">A</text>
<text x="31.7" y="209.2">5</text>
<text x="90.1" y="209.2">4</text>
<text x="148.5" y="209.2">3</text>
<text x="206.8" y="209.2">2</text>
<text x="265.2" y="209.2">1</text>
</g>
</svg>
